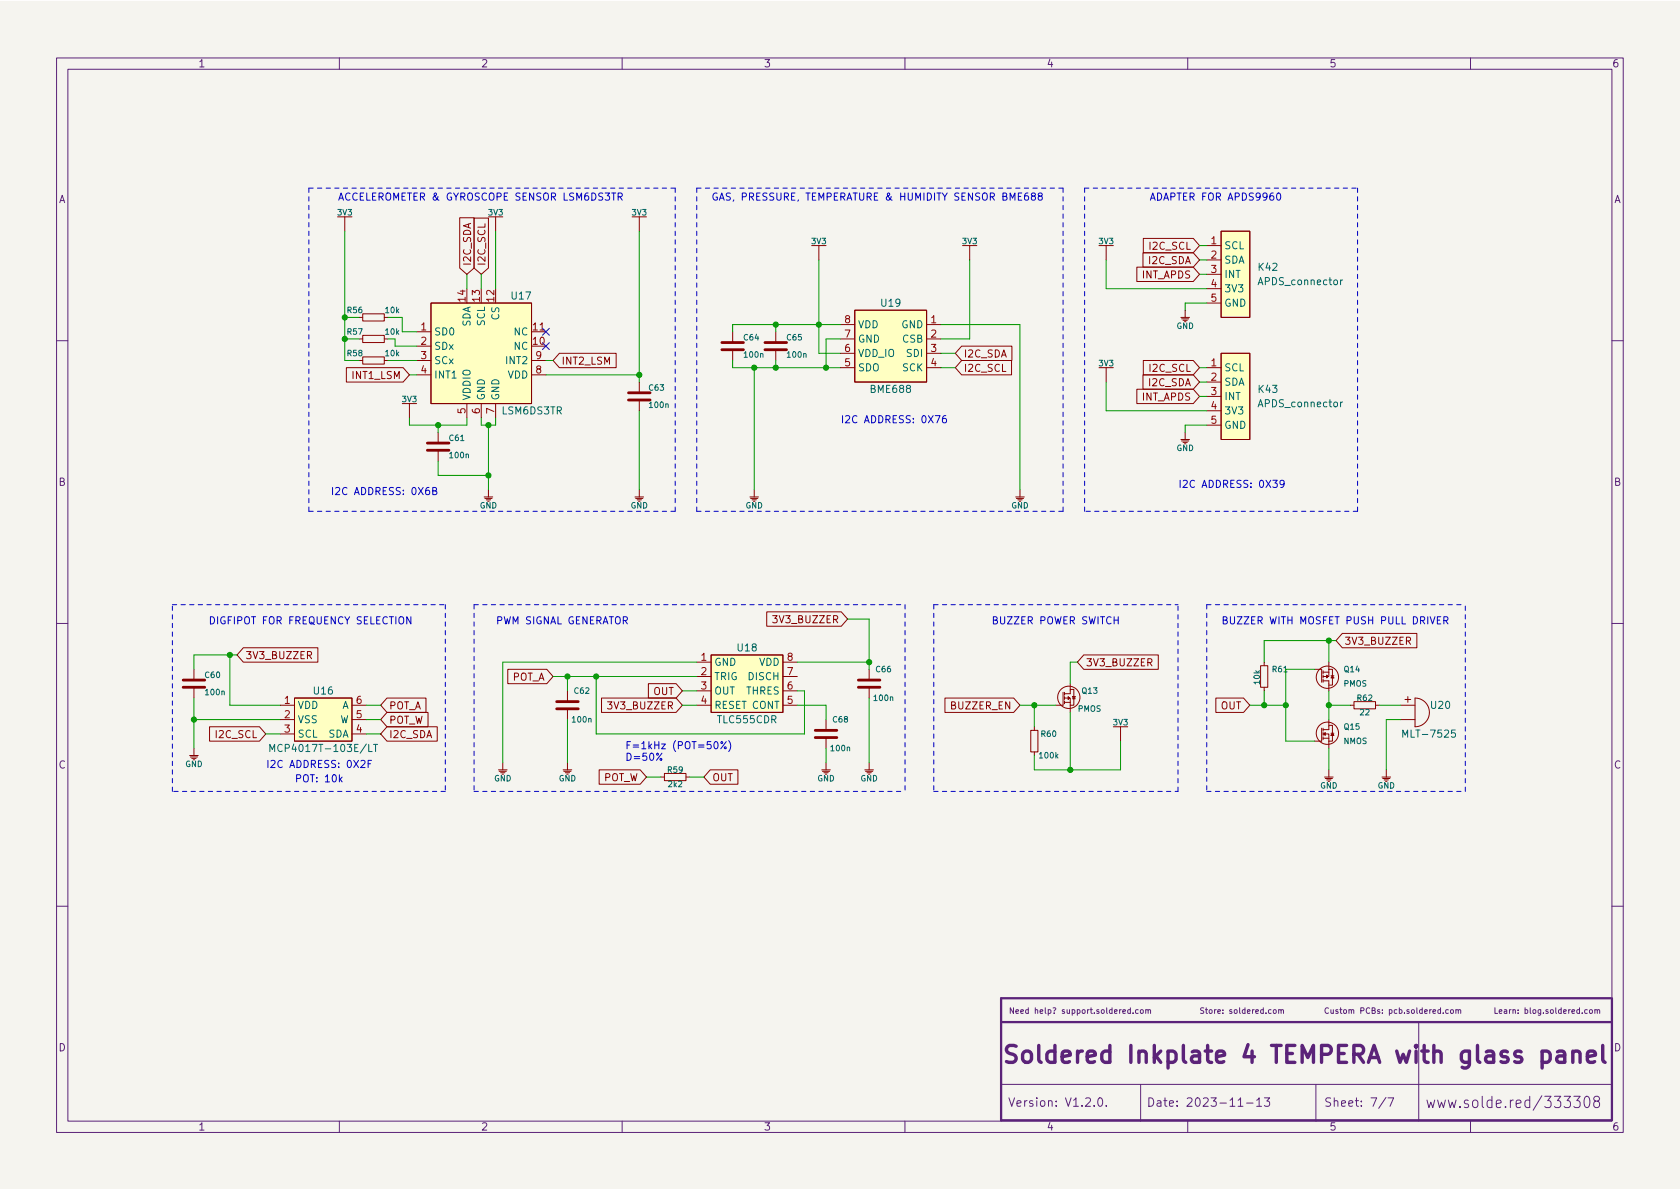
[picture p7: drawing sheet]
<svg xmlns="http://www.w3.org/2000/svg" width="297mm" height="210mm" viewBox="0 0 297 210" stroke-linecap="round" stroke-linejoin="round" font-family="sans-serif">
<path d="M0 .2h297v210.1h-297z" fill="#f5f4ef" stroke="#f5f4ef" stroke-width=".18"/>
<g fill="none" stroke="#5b2379" stroke-width=".18">
<path d="M10 10.2h277v190.1h-277zM12 12.2h273v186.1h-273zM60 10.2v2M110 10.2v2M160 10.2v2M210 10.2v2M260 10.2v2M10 60.2h2M285 60.2h2M10 110.2h2M285 110.2h2M10 160.2h2"/>
<path d="M199.9 178.6l-.3-.1-.2 .2 .1 .5h.4M199.9 178.2v1M200.3 179.1v.1M201.2 178.6l-.2-.1-.2 .2 .1 .5h.3M201.7 178.6l.3-.1 .1 .2v.3l-.1 .2-.4-.2zM202.6 178.6h.4v.6M202.6 178.5v.7M203 178.7l.1-.2 .3 .1v.6M225.2 178.6l.1-.1 .3 .1v.6l-.4-.1zM226.1 178.6h.4v.6M226.1 178.5v.7M226.5 178.7l.1-.2 .3 .1v.6"/>
<path d="M234.9 178.3a.44 .44 0 0 0-.6 .4 .44 .44 0 0 0 .6 .4M235.3 178.5l.1 .7 .3-.1M235.7 178.5v.7M236.6 178.6l-.3-.1-.1 .2v.1l.4 .1v.3h-.4M236.9 178.5h.4M237 178.2v.9l.3 .1M237.6 178.6l.3-.1 .2 .2v.3l-.2 .2-.3-.2zM238.5 178.6h.4v.6M238.5 178.5v.7M238.9 178.7l.2-.2 .2 .1 .1 .6M240.6 178.7h.5v-.4l-.5-.1v1M242.2 178.3a.44 .44 0 0 0-.7 .4 .44 .44 0 0 0 .7 .4"/>
<path d="M242.6 178.7l.4-.1 .1-.3-.5-.1v1h.4l.2-.3-.3-.2M243.9 178.6l-.2-.1-.1 .2v.1l.3 .1v.3h-.3M244.4 179.1v.1M244.4 178.6v.1M245.6 178.6l.3-.1 .2 .2-.1 .5h-.4M245.6 178.5v1M247 178.6l-.3-.1-.2 .2 .1 .5h.4M247.4 178.6l.3-.1 .2 .2-.1 .5h-.4M247.4 178.2v1M248.3 179.1v.1M249.1 178.6l-.2-.1-.2 .2 .1 .1 .3 .1v.3h-.4M249.6 178.6l.3-.1 .2 .2v.3l-.2 .2-.3-.2z"/>
<path d="M250.5 178.2v.9l.1 .1M251.5 178.6l-.3-.1-.2 .2 .1 .5h.4M251.5 178.2v1M251.9 178.9l.5-.1-.1-.2-.3-.1-.1 .2v.5h.4M252.8 178.5v.7M253.1 178.5l-.3 .2M253.4 178.9l.4-.1v-.2l-.3-.1-.1 .2v.5h.4M254.7 178.6l-.3-.1-.2 .2 .1 .5h.4M254.7 178.2v1M255.2 179.1v.1M256.1 178.6l-.3-.1-.2 .2 .1 .5h.4M256.5 178.6l.1-.1 .3 .1v.6l-.4-.1z"/>
<path d="M257.4 178.6h.4v.6M257.4 178.5v.7M257.8 178.7l.2-.2 .2 .1 .1 .6M280.6 178.6l-.2-.1-.2 .2 .1 .5h.3M281.1 178.6l.1-.1 .3 .1v.6l-.4-.1zM282 178.6h.4v.6M282 178.5v.7M282.4 178.7l.2-.2 .2 .1v.6M285 160.2h2M60 198.3v2M110 198.3v2M160 198.3v2"/>
<path d="M177 191.8h108M194.3 194.2l.2-.1a.81 .81 0 0 1 .5 .7 .81 .81 0 0 1-.3 .8h-.1a.81 .81 0 0 1-.6-.6 .81 .81 0 0 1 .3-.8zM195.6 195.5v.1M201.7 191.8v6.5M210 198.3v2M218.9 195.6h.9M220.4 195.1h1.2M222.2 194.6l.4-.5v1.5M222.2 195.6h.9M223.6 194.1h.9l-.5 .6 .4 .1v.7l-.2 .1h-.4l-.2-.1M232.7 191.8v6.5M245.1 194.1l-1.3 1.9"/>
<path d="M245.4 194.1h1l-.6 1.5M250.8 180.7v17.6M260 198.3v2M270.5 194.6l-.5-.1-.4 .4v.6l.2 .3 .2 .1 .5-.1M270.5 193.9v2M272.6 193.8l-1.5 2.5M282.1 194.7l-.2-.2-.1-.3 .2-.2 .5-.1 .3 .3-.1 .3-.2 .2-.5 .1a.67 .67 0 0 0 0 1l.1 .1 .5-.1a.67 .67 0 0 0 0-1l-.1-.1"/>
</g>
<path d="M272.7 186l.2-.1h.6l.3 .1 .3 .4v.9l-.3 .4-.3 .2h-.6l-.2-.2M272.7 185.9v3M275.4 186l.3-.1h.5l.3 .1 .2 .3v1.6M276.7 186.6l-.3 .1h-.7a.59 .59 0 0 0-.5 .6 .59 .59 0 0 0 .5 .6h.7l.3-.2M278.1 186.2a.75 .75 0 0 1 1.3 .1v1.6M278.1 185.9v2M280.7 186.9l1.4-.3-.2-.6-.2-.1h-.6l-.3 .1-.1 .3v1.1l.1 .3 .3 .2h.6l.2-.2M283.4 184.9v2.5l.1 .3 .3 .2" fill="none" stroke="#5b2379" stroke-width=".6"/>
<path d="M284.8 176.5h-107.8v21.6h107.9M285 176.5v21.6M177 180.7h108" fill="none" stroke="#5b2379" stroke-width=".4"/>
<g fill="none" stroke="#840000" stroke-width=".18">
<path d="M59.7 38.3h2.5M61 38.3v2.6M81.3 38.5h2.5v8.9l-1.3 1.1-1.2-1.1zM83.8 38.6h2.6v8.8l-1.3 1.1-1.3-1.1zM86.4 38.3h2.5M87.6 38.3v2.6M111.8 38.3h2.5M113 38.3v2.6M63.5 59.9h.6M63.5 56.1h.6M64.1 59.3h3.8v1.3h-3.8zM64.1 55.5h3.8v1.3h-3.8z"/>
<path d="M68 59.9h.6M68 56.1h.6M73.7 58.7h2.5M76.2 53.6h17.8v17.8h-17.8zM94 58.7h2.5M129.5 58.7v1.9M137.2 58.7v1.9M143.5 43.4h2.5M144.8 43.4v2.6M148.6 57.4h2.5M148.6 59.9h2.5M151.1 54.9h12.7v12.7h-12.7z"/>
<path d="M163.8 57.4h2.6M163.8 59.9h2.6M170.2 43.4h2.5M171.4 43.4v2.6M194.3 43.4h2.5M195.6 43.4v2.6M201 47.2h10l1.1 1.3-1.1 1.3h-10zM202.1 44.7h8.9l1.1 1.3-1.1 1.2h-8.9zM202.1 42.2h8.9l1.1 1.2-1.1 1.3h-8.9zM208.8 56.1h1.5M208.9 56.4h1.3M209.2 56.6h.7"/>
<path d="M209.5 54.9v1.2M213.4 43.4h2.5M213.4 46h2.5M213.4 48.5h2.5M213.4 51h2.5M213.4 53.6h2.5M215.9 40.9h5.1v15.2h-5.1zM61.2 65h10.1l1.1 1.3-1.1 1.3h-10.1zM63.5 63.7h.6M64.1 63.1h3.8v1.3h-3.8zM68 63.7h.6M71.1 71.4h2.6"/>
<path d="M72.4 71.4v2.5M73.7 63.7h2.5M73.7 61.2h2.5M73.7 66.3h2.5M77.5 76.4v1.9M77.5 79.6v1.9M82.5 71.4v2.5M85.1 71.4v2.5M87.6 71.4v2.5M94 63.7h2.5M94 66.3h2.5M98.9 62.5h10v2.5h-10l-1.1-1.3z"/>
<path d="M113 67.6v1.9M113 70.7v1.9M129.5 61.8v1.9M137.2 61.8v1.9M148.6 62.5h2.5M148.6 65h2.5M163.8 67.6h.1M163.8 62.5h2.6M163.8 65h2.6M170 61.2h8.9v2.5h-8.9l-1.1-1.2zM170 63.7h8.9v2.6h-8.9l-1.1-1.3zM194.3 65h2.5"/>
<path d="M195.6 65v2.6M201 68.8h10l1.1 1.3-1.1 1.3h-10zM202.1 66.3h8.9l1.1 1.3-1.1 1.2h-8.9zM202.1 63.7h8.9l1.1 1.3-1.1 1.3h-8.9zM208.8 77.7h1.5M208.9 78h1.3M209.2 78.2h.7M209.5 76.4v1.3M213.4 65h2.5M213.4 67.6h2.5M213.4 70.1h2.5M213.4 72.6h2.5"/>
<path d="M213.4 75.2h2.5M215.9 62.5h5.1v15.2h-5.1zM85.6 87.9h1.5M85.7 88.1h1.3M86 88.4h.7M86.4 86.6v1.3M112.3 87.9h1.5M112.4 88.1h1.3M112.6 88.4h.8M113 86.6v1.3M132.6 87.9h1.5M132.7 88.1h1.3"/>
<path d="M133 88.4h.7M133.3 86.6v1.3M179.6 87.9h1.5M179.7 88.1h1.3M180 88.4h.7M180.3 86.6v1.3M34.3 118.4v1.9M43 114.5h13.2v2.6h-13.2l-1.1-1.3zM89.8 118.4h6.9l1.1 1.2-1.1 1.3h-6.9zM123.2 117.1h2.5M123.2 119.6h2.5M125.7 115.8h12.7v10.2h-12.7z"/>
<path d="M135.6 108.2h13.1l1.2 1.3-1.2 1.2h-13.1zM138.4 117.1h2.6M138.4 119.6h2.6M153.7 118.4v1.9M191.6 115.8h13.2v2.6h-13.2l-1.1-1.3zM222.9 117.7h1.3v3.8h-1.3zM223.5 117.1v.6M232.4 118.4h1.3v2.2M233.9 118.6v.5M233.9 119.4v.5M233.9 118.9h1M234.6 119.4l.2 .2-.2 .3z"/>
<path d="M234.9 118.9v.7h-1M234.9 118.4h.7v2.8h-.7M234.9 117.1v1.8M235.3 119.5h.5M235.6 119.5l.2 .4h-.5zM237.3 112h13.2v2.5h-13.2l-1.1-1.2zM33.5 133.6h1.6M33.7 133.9h1.2M33.9 134.1h.8M34.3 121.5v1.9M34.3 132.3v1.3M37 128.5h8.9l1.1 1.3-1.1 1.3h-8.9z"/>
<path d="M49.5 124.7h2.6M49.5 127.2h2.6M49.5 129.8h2.6M52.1 123.4h10.1v7.7h-10.1zM62.2 124.7h2.6M62.2 127.2h2.6M62.2 129.8h2.6M68.4 128.5h8.9v2.6h-8.9l-1.1-1.3zM68.4 126h7.3v2.5h-7.3l-1.1-1.3zM68.4 123.4h6.9v2.6h-6.9l-1.1-1.3zM88.1 136.1h1.6M88.3 136.4h1.2"/>
<path d="M88.5 136.6h.8M88.9 134.9v1.2M99.6 136.1h1.5M99.7 136.4h1.3M99.9 136.6h.8M100.3 122.2v1.9M100.3 125.3v1.9M100.3 134.9v1.2M105.9 136.1h7.3l1.1 1.3-1.1 1.3h-7.3zM106.4 123.4h13.1l1.1 1.3-1.1 1.3h-13.1zM114.6 120.9h4.9l1.1 1.3-1.1 1.2h-4.9zM116.8 137.4h.7"/>
<path d="M117.5 136.8h3.8v1.2h-3.8zM121.3 137.4h.6M123.2 124.7h2.5M123.2 122.2h2.5M125.6 136.1h4.9v2.6h-4.9l-1.1-1.3zM138.4 124.7h2.6M138.4 122.2h2.6M145.3 136.1h1.5M145.4 136.4h1.3M145.7 136.6h.7M146 127.2v1.9M146 130.4v1.9"/>
<path d="M146 134.9v1.2M152.9 136.1h1.5M153 136.4h1.3M153.3 136.6h.8M153.7 121.5v1.9M153.7 134.9v1.2M167.1 123.4h12.1l1.1 1.3-1.1 1.3h-12.1zM182.2 129.2h1.3v3.8h-1.3zM182.9 128.5v.6M182.9 133v.6M188 122.4v2.3h-1.3M188.2 123.4h1v.8"/>
<path d="M188.2 122.4v.5M188.2 123.2v.5M188.2 123.9v.6M188.2 124.2h1M188.8 123.2l.3 .2-.3 .3zM189.2 121.9h.7v2.8h-.7M189.2 120.9v1.8h-1M189.2 124.2v1.8M189.6 123.2h.5l-.2 .4zM189.6 123.6h.5M196.8 128.5h2.6M198.1 128.5v2.6"/>
<path d="M215 123.4h4.9l1.1 1.3-1.1 1.3h-4.9zM223.5 121.5v.7M233.7 128.8v2.3h-1.3M233.9 129.8h1v.8M233.9 120.1v.5M233.9 128.8v.5M233.9 129.5v.5M233.9 130.3v.5M233.9 130.6h1M233.9 120.4h1v1.8M234.1 129.8l.2-.3v.5zM234.2 137.4h1.5"/>
<path d="M234.3 137.7h1.3M234.6 137.9h.7M234.9 128.3h.7v2.8h-.7M234.9 127.2v1.8h-1M234.9 130.6v1.7M234.9 136.1v1.3M235.3 129.7h.5M238.8 124.7h.6M239.4 124.1h3.8v1.2h-3.8zM243.2 124.7h.6M244.3 137.4h1.6M244.5 137.7h1.2"/>
<path d="M244.7 137.9h.8M245.1 136.1v1.3M247.6 124.7h2.6M247.6 127.2h2.6M248.4 123.7h1M248.9 123.2v1M250.2 123.4a2.54 2.54 0 0 1 2.5 2.6 2.54 2.54 0 0 1-2.5 2.5z"/>
<circle cx="234.7" cy="119.8" r="1.97"/>
<circle cx="189" cy="123.3" r="1.97"/>
<circle cx="234.7" cy="129.7" r="1.97"/>
</g>
<g fill="none" stroke="#840000" stroke-width=".5">
<path d="M75.6 79.6h3.8M75.6 78.4h3.8M111.1 70.7h3.8M111.1 69.5h3.8M127.6 61.8h3.8M127.6 60.6h3.8M135.3 61.8h3.8M135.3 60.6h3.8M32.4 121.5h3.8M32.4 120.3h3.8M98.4 125.3h3.8M98.4 124.1h3.8"/>
<path d="M144.1 130.4h3.9M144.1 129.2h3.9M151.8 121.5h3.8M151.8 120.3h3.8"/>
</g>
<path d="M237 49.5v.9M237.4 49.5l-.4 .2M237 71.1v.8M237.4 71.1l-.4 .2M47.7 132.9v-1.3l.4 .9 .5-.9v1.3M66 131.6h.8M66.4 131.6v1.3M248 130.4v-1.3l.5 .9 .4-.9v1.3M257.3 129.1h-.6l-.1 .6 .2-.1h.4l.1 .2v.4l-.2 .2-.5-.2" fill="none" stroke="#006464" stroke-width=".18"/>
<path d="M235.6 129.7l.2 .3h-.5z" fill="none" stroke="#840000" stroke-width=".2"/>
<g fill="#ffffc2" stroke="#ffffc2" stroke-width=".18">
<path d="M151.1 54.9h12.7v12.7h-12.7z"/>
<path d="M76.2 53.6h17.8v17.8h-17.8z"/>
<path d="M215.9 62.5h5.1v15.2h-5.1z"/>
<path d="M215.9 40.9h5.1v15.2h-5.1z"/>
<path d="M52.1 123.4h10.1v7.7h-10.1z"/>
<path d="M125.7 115.8h12.7v10.2h-12.7z"/>
</g>
<g fill="none" stroke="#0000c2" stroke-width=".18">
<path d="M108.1 34.1h.8M109.3 34.8l.6-.1 .1-.1v-.4l-.7-.1v1.3M109.6 34.8l.4 .6M181.7 34.1l-.3 .1a.86 .86 0 0 0 0 1.2l.4-.1 .1-.4-.3-.3h-.2l-.3 .3M182.6 34.7l-.2-.3v-.2l.2-.1 .4 .1 .1 .2-.1 .2-.5 .1-.1 .2v.3l.2 .2h.2l.3-.2v-.3l-.3-.2M183.8 34.7l-.2-.3v-.2l.2-.1 .4 .1 .1 .2-.1 .2-.5 .1-.1 .2v.3l.2 .2h.2l.3-.2-.1-.4-.2-.1M225.8 34.2l.2-.1a.68 .68 0 0 1 .5 .7 .68 .68 0 0 1-.5 .6l-.2-.1-.1-.4zM165.4 73.5h.8l-.5 1.3M167.2 73.5l-.3 .1a.85 .85 0 0 0 0 1.2l.4-.2 .1-.4-.3-.2h-.2l-.3 .2M76.5 86.8l.6-.1 .1-.1-.1-.3-.6-.1v1.3h.5l.2-.2v-.3l-.3-.2M225 84.9h.8l-.4 .5 .4 .1v.6l-.2 .1-.6-.1M227 85.5l-.2 .2h-.4l-.1-.2 .1-.5 .4-.1 .2 .1a.84 .84 0 0 1-.3 1.2h-.3"/>
<path d="M72.6 109.1v1.2l-.7-1.2v1.2M197 109.7h.7M197.7 109.1v1.2M254.1 109.7h.5M254.7 109.1h-.6v1.2h.6M255.3 109.7h.6l.1-.2v-.3l-.7-.1v1.2M255.6 109.7l.4 .6M60.1 137.8l.4 .5M60.5 137.4l-.5 .5M65.1 135.1h.4M65.7 134.5h-.6v1.2M117 133.2l-.9 1.3"/>
<path d="M128.4 131.1l-1 1.3M128.8 131a1.46 1.46 0 0 1 0 1.9"/>
<circle cx="116.8" cy="134.3" r=".18"/>
<circle cx="127.6" cy="131.3" r=".18"/>
<circle cx="128.2" cy="132.2" r=".18"/>
</g>
<g fill="none" stroke="#0000c2" stroke-width=".18" stroke-dasharray=".8 .8">
<path d="M54.6 33.3h64.8M54.6 33.3v57.1M123.2 33.3v57.1M123.2 33.3h64.8M188 33.3v57.1M191.8 33.3v57.1M191.8 33.3h48.2M240 33.3v57.1M54.6 90.4h64.8M119.4 90.4v-57.1M188 90.4h-64.8M240 90.4h-48.2"/>
<path d="M30.5 106.9h48.2M78.7 106.9v33M83.8 106.9h76.2M83.8 106.9v33M160 106.9v33M165.1 106.9v33M165.1 106.9h43.2M213.4 106.9v33M213.4 106.9h45.7M30.5 139.9v-33M78.7 139.9h-48.2M83.8 139.9h76.2"/>
<path d="M165.1 139.9h43.2M208.3 139.9v-33M213.4 139.9h45.7M259.1 139.9v-33"/>
</g>
<g fill="none" stroke="#009600" stroke-width=".18">
<path d="M61 59.9h2.5M61 40.9v22.8h2.5M61 56.1h2.5M68.6 59.9h1.2v1.3h3.9M68.6 56.1h2.5v2.6h2.6M82.5 48.5v2.5M85.1 48.5v2.5M87.6 40.9v10.1M113 40.9v26.7M137.2 57.4v1.3M144.8 46v16.5h3.8M148.6 59.9h-2.6v5.1"/>
<path d="M148.6 57.4h-19.1v1.3M166.4 57.4h13.9v29.2M171.4 46v13.9h-5M195.6 46v5h17.8M212.1 43.4h1.3M212.1 46h1.3M212.1 48.5h1.3M213.4 53.6h-3.9v1.3M68.6 63.7h5.1M72.4 66.3h1.3M72.4 73.9v1.3h10.1v-1.3M77.5 75.2v1.2"/>
<path d="M85.1 73.9v1.3h2.5v-1.3M86.4 75.2v11.4M96.5 66.3h16.5M96.5 63.7h1.3M113 72.6v14M129.5 63.7v1.3h19.1M133.3 65v21.6M137.2 63.7v1.3M166.4 65h2.5M166.4 62.5h2.5M195.6 67.6v5h17.8M212.1 70.1h1.3"/>
<path d="M212.1 65h1.3M212.1 67.6h1.3M213.4 75.2h-3.9v1.2M77.5 81.5v2.6h8.9M40.6 115.8v8.9h8.9M41.9 115.8h-7.6v2.6M97.8 119.6h25.4M100.3 119.6v2.6M105.4 119.6v10.2h36.8v-7.6h-1.2M123.2 117.1h-34.3v17.8M141 117.1h12.7M149.9 109.5h3.8v8.9"/>
<path d="M190.5 117.1h-1.3v3.8M232.4 118.4h-5.1v12.7h5.1M234.9 113.3v3.8M236.2 113.3h-12.7v3.8M34.3 127.2h15.2M34.3 123.4v8.9M47 129.8h2.5M64.8 124.7h2.5M64.8 129.8h2.5M64.8 127.2h2.5M100.3 127.2v7.7M114.3 137.4h2.5"/>
<path d="M120.6 124.7h2.6M120.6 122.2h2.6M121.9 137.4h2.6M141 124.7h5v2.5M146 132.3v2.6M153.7 123.4v11.5M180.3 124.7h6.4M182.9 124.7v3.8M189.2 126v10.1M198.1 131.1v5h-15.2v-2.5M221 124.7h6.3M223.5 122.2v2.5"/>
<path d="M234.9 124.7h3.9M234.9 122.2v5M234.9 132.3v3.8M243.8 124.7h3.8M247.6 127.2h-2.5v8.9"/>
</g>
<path d="M95.9 58.1l1.2 1.2M97.1 58.1l-1.2 1.2M95.9 60.6l1.2 1.2M97.1 60.6l-1.2 1.2" fill="none" stroke="#000084" stroke-width=".18"/>
<g fill="#009600" stroke="#009600" stroke-width=".18">
<circle cx="61" cy="56.1" r=".46"/>
<circle cx="105.4" cy="119.6" r=".46"/>
<circle cx="100.3" cy="119.6" r=".46"/>
<circle cx="34.3" cy="127.2" r=".46"/>
<circle cx="40.6" cy="115.8" r=".46"/>
<circle cx="86.4" cy="75.2" r=".46"/>
<circle cx="77.5" cy="75.2" r=".46"/>
<circle cx="86.4" cy="84.1" r=".46"/>
<circle cx="137.2" cy="65" r=".46"/>
<circle cx="133.3" cy="65" r=".46"/>
<circle cx="113" cy="66.3" r=".46"/>
<circle cx="137.2" cy="57.4" r=".46"/>
<circle cx="61" cy="59.9" r=".46"/>
<circle cx="182.9" cy="124.7" r=".46"/>
<circle cx="189.2" cy="136.1" r=".46"/>
<circle cx="227.3" cy="124.7" r=".46"/>
<circle cx="223.5" cy="124.7" r=".46"/>
<circle cx="146" cy="65" r=".46"/>
<circle cx="153.7" cy="117.1" r=".46"/>
<circle cx="144.8" cy="57.4" r=".46"/>
<circle cx="234.9" cy="124.7" r=".46"/>
<circle cx="234.9" cy="113.3" r=".46"/>
</g>
<text font-size="4.2" fill="#5b2379" x="177" y="188">Soldered Inkplate 4 TEMPERA with glass panel</text>
<g font-size="2.8" fill="#5b2379">
<text x="252" y="196">www.solde.red/</text>
<text x="272.8" y="196">333308</text>
</g>
<g font-size="2.1" fill="#5b2379">
<text x="178.2" y="195.7">Version: V1.2.0.</text>
<text x="202.7" y="195.7">Date: 2023-11-13</text>
<text x="234" y="195.7">Sheet: 7/7</text>
</g>
<g font-size="1.8" fill="#5b2379">
<text x="35" y="11.9">1</text>
<text x="85" y="11.9">2</text>
<text x="135" y="11.9">3</text>
<text x="185" y="11.9">4</text>
<text x="235" y="11.9">5</text>
<text x="285" y="11.9">6</text>
<text x="10.3" y="35.9">A</text>
<text x="285.3" y="35.9">A</text>
<text x="10.3" y="85.9">B</text>
<text x="285.3" y="85.9">B</text>
<text x="10.3" y="135.9">C</text>
<text x="285.3" y="135.9">C</text>
<text x="10.3" y="185.9">D</text>
<text x="285.3" y="185.9">D</text>
<text x="35" y="199.9">1</text>
<text x="85" y="199.9">2</text>
<text x="135" y="199.9">3</text>
<text x="185" y="199.9">4</text>
<text x="235" y="199.9">5</text>
<text x="285" y="199.9">6</text>
</g>
<g font-size="1.8" fill="#0000c2">
<text x="59.7" y="35.5">ACCELEROMETER &amp; GYROSCOPE SENSOR LSM6DS3TR</text>
<text x="125.7" y="35.5">GAS, PRESSURE, TEMPERATURE &amp; HUMIDITY SENSOR BME688</text>
<text x="203.2" y="35.5">ADAPTER FOR APDS9960</text>
<text x="148.6" y="74.8">I2C ADDRESS: 0X76</text>
<text x="58.4" y="87.5">I2C ADDRESS: 0X6B</text>
<text x="208.3" y="86.3">I2C ADDRESS: 0X39</text>
<text x="36.8" y="110.4">DIGFIPOT FOR FREQUENCY SELECTION</text>
<text x="87.6" y="110.4">PWM SIGNAL GENERATOR</text>
<text x="175.3" y="110.4">BUZZER POWER SWITCH</text>
<text x="215.9" y="110.4">BUZZER WITH MOSFET PUSH PULL DRIVER</text>
<text x="47" y="135.8">I2C ADDRESS: 0X2F</text>
<text x="110.5" y="132.5">F=1kHz (POT=50%)</text>
<text x="110.5" y="134.5">D=50%</text>
<text x="52.1" y="138.3">POT: 10k</text>
</g>
<g font-size="1.8" fill="#840000">
<text x="83.3" y="47.1" transform="rotate(-90 83.3 47.1)">I2C_SDA</text>
<text x="85.8" y="47.1" transform="rotate(-90 85.8 47.1)">I2C_SCL</text>
<text x="203.2" y="46.7">I2C_SDA</text>
<text x="203.4" y="44.2">I2C_SCL</text>
<text x="201.9" y="49.2">INT_APDS</text>
<text x="99.2" y="64.5">INT2_LSM</text>
<text x="170.3" y="63.2">I2C_SDA</text>
<text x="170.3" y="65.7">I2C_SCL</text>
<text x="203.4" y="65.7">I2C_SCL</text>
<text x="62.4" y="67">INT1_LSM</text>
<text x="201.9" y="70.8">INT_APDS</text>
<text x="203.2" y="68.3">I2C_SDA</text>
<text x="137.1" y="110.2">3V3_BUZZER</text>
<text x="43.3" y="116.5">3V3_BUZZER</text>
<text x="191.9" y="117.8">3V3_BUZZER</text>
<text x="237.6" y="114">3V3_BUZZER</text>
<text x="68.7" y="125.4">POT_A</text>
<text x="90.5" y="120.4">POT_A</text>
<text x="107.9" y="125.4">3V3_BUZZER</text>
<text x="115.5" y="122.9">OUT</text>
<text x="168.3" y="125.4">BUZZER_EN</text>
<text x="215.8" y="125.4">OUT</text>
<text x="38.3" y="130.5">I2C_SCL</text>
<text x="68.7" y="130.5">I2C_SDA</text>
<text x="68.7" y="128">POT_W</text>
<text x="106.6" y="138.1">POT_W</text>
<text x="125.9" y="138.1">OUT</text>
</g>
<g font-size="1.8" fill="#a90000">
<text x="214.1" y="43.2">1</text>
<text x="214.1" y="45.7">2</text>
<text x="82.3" y="53.3" transform="rotate(-90 82.3 53.3)">14</text>
<text x="84.8" y="53.3" transform="rotate(-90 84.8 53.3)">13</text>
<text x="87.4" y="53.3" transform="rotate(-90 87.4 53.3)">12</text>
<text x="214.1" y="48.3">3</text>
<text x="214.1" y="50.8">4</text>
<text x="214.1" y="53.3">5</text>
<text x="74.4" y="58.4">1</text>
<text x="94.3" y="58.4">11</text>
<text x="149.4" y="59.7">7</text>
<text x="149.4" y="57.1">8</text>
<text x="164.6" y="57.1">1</text>
<text x="164.6" y="59.7">2</text>
<text x="74.4" y="61">2</text>
<text x="74.4" y="63.5">3</text>
<text x="94.3" y="61">10</text>
<text x="94.8" y="63.5">9</text>
<text x="149.4" y="64.8">5</text>
<text x="149.4" y="62.2">6</text>
<text x="164.6" y="62.2">3</text>
<text x="164.6" y="64.8">4</text>
<text x="214.1" y="64.8">1</text>
<text x="74.4" y="66">4</text>
<text x="94.8" y="66">8</text>
<text x="214.1" y="67.3">2</text>
<text x="214.1" y="69.8">3</text>
<text x="82.3" y="73.1" transform="rotate(-90 82.3 73.1)">5</text>
<text x="84.8" y="73.1" transform="rotate(-90 84.8 73.1)">6</text>
<text x="87.4" y="73.1" transform="rotate(-90 87.4 73.1)">7</text>
<text x="214.1" y="72.4">4</text>
<text x="214.1" y="74.9">5</text>
<text x="124" y="116.8">1</text>
<text x="124" y="119.4">2</text>
<text x="139.2" y="119.4">7</text>
<text x="139.2" y="116.8">8</text>
<text x="50.3" y="124.5">1</text>
<text x="63" y="124.5">6</text>
<text x="124" y="121.9">3</text>
<text x="124" y="124.5">4</text>
<text x="139.2" y="124.5">5</text>
<text x="139.2" y="121.9">6</text>
<text x="50.3" y="127">2</text>
<text x="50.3" y="129.5">3</text>
<text x="63" y="129.5">4</text>
<text x="63" y="127">5</text>
</g>
<g font-size="1.8" fill="#006464">
<text x="216.4" y="44.1">SCL</text>
<text x="216.4" y="46.6">SDA</text>
<text x="222.6" y="47.9">K42</text>
<text x="90.5" y="53">U17</text>
<text x="216.4" y="49.1">INT</text>
<text x="216.4" y="51.7">3V3</text>
<text x="222.7" y="50.4">APDS_connector</text>
<text x="76.7" y="59.3">SD0</text>
<text x="83.2" y="57.8" transform="rotate(-90 83.2 57.8)">SDA</text>
<text x="85.7" y="57.6" transform="rotate(-90 85.7 57.6)">SCL</text>
<text x="88.3" y="56.6" transform="rotate(-90 88.3 56.6)">CS</text>
<text x="90.9" y="59.3">NC</text>
<text x="151.6" y="58">VDD</text>
<text x="155.9" y="54.2">U19</text>
<text x="159.4" y="58">GND</text>
<text x="216.4" y="54.2">GND</text>
<text x="76.7" y="61.8">SDx</text>
<text x="76.7" y="64.4">SCx</text>
<text x="89.6" y="64.4">INT2</text>
<text x="90.9" y="61.8">NC</text>
<text x="151.6" y="65.7">SDO</text>
<text x="151.6" y="63.1">VDD_IO</text>
<text x="151.6" y="60.6">GND</text>
<text x="159.6" y="60.6">CSB</text>
<text x="159.6" y="65.7">SCK</text>
<text x="160.4" y="63.1">SDI</text>
<text x="216.4" y="65.7">SCL</text>
<text x="76.7" y="66.9">INT1</text>
<text x="83.2" y="70.9" transform="rotate(-90 83.2 70.9)">VDDIO</text>
<text x="85.7" y="70.9" transform="rotate(-90 85.7 70.9)">GND</text>
<text x="88.3" y="70.9" transform="rotate(-90 88.3 70.9)">GND</text>
<text x="89.7" y="66.9">VDD</text>
<text x="154" y="69.5">BME688</text>
<text x="216.4" y="68.2">SDA</text>
<text x="216.4" y="70.7">INT</text>
<text x="222.6" y="69.5">K43</text>
<text x="88.6" y="73.3">LSM6DS3TR</text>
<text x="216.4" y="73.3">3V3</text>
<text x="216.4" y="75.8">GND</text>
<text x="222.7" y="72">APDS_connector</text>
<text x="126.2" y="117.7">GND</text>
<text x="130.5" y="115.2">U18</text>
<text x="134.2" y="117.7">VDD</text>
<text x="52.6" y="125.3">VDD</text>
<text x="55.5" y="122.8">U16</text>
<text x="60.4" y="125.3">A</text>
<text x="126.2" y="120.3">TRIG</text>
<text x="126.2" y="122.8">OUT</text>
<text x="126.2" y="125.3">RESET CONT</text>
<text x="131.9" y="122.8">THRES</text>
<text x="132.4" y="120.3">DISCH</text>
<text x="253.1" y="125.3">U20</text>
<text x="52.6" y="127.9">VSS</text>
<text x="52.6" y="130.4">SCL</text>
<text x="58" y="130.4">SDA</text>
<text x="60.1" y="127.9">W</text>
<text x="127" y="127.9">TLC555CDR</text>
<text x="248.6" y="130.4">MLT-7525</text>
<text x="49" y="133">MCP4017T-103E/LT</text>
</g>
<g font-size="1.4" fill="#006464">
<text x="59.7" y="38.1">3V3</text>
<text x="86.4" y="38.1">3V3</text>
<text x="111.8" y="38.1">3V3</text>
<text x="143.5" y="43.2">3V3</text>
<text x="170.2" y="43.2">3V3</text>
<text x="194.3" y="43.2">3V3</text>
<text x="61.5" y="59.2">R57</text>
<text x="61.5" y="55.4">R56</text>
<text x="68.2" y="59.2">10k</text>
<text x="68.2" y="55.4">10k</text>
<text x="208" y="58.2">GND</text>
<text x="61.5" y="63">R58</text>
<text x="68.2" y="63">10k</text>
<text x="131.6" y="60.2">C64</text>
<text x="131.7" y="63.2">100n</text>
<text x="139.2" y="60.2">C65</text>
<text x="139.3" y="63.2">100n</text>
<text x="194.3" y="64.8">3V3</text>
<text x="71.2" y="71.1">3V3</text>
<text x="114.8" y="69.1">C63</text>
<text x="79.5" y="78">C61</text>
<text x="114.9" y="72.1">100n</text>
<text x="79.6" y="81">100n</text>
<text x="208" y="79.7">GND</text>
<text x="84.8" y="89.9">GND</text>
<text x="111.5" y="89.9">GND</text>
<text x="131.8" y="89.9">GND</text>
<text x="178.8" y="89.9">GND</text>
<text x="36.3" y="119.9">C60</text>
<text x="154.9" y="118.9">C66</text>
<text x="225" y="118.9">R61</text>
<text x="237.7" y="118.9">Q14</text>
<text x="36.4" y="122.9">100n</text>
<text x="101.6" y="122.7">C62</text>
<text x="154.6" y="123.9">100n</text>
<text x="190.6" y="125.8">PMOS</text>
<text x="191.4" y="122.7">Q13</text>
<text x="222.8" y="120.9" transform="rotate(-90 222.8 120.9)">10k</text>
<text x="237.6" y="121.4">PMOS</text>
<text x="240" y="123.9">R62</text>
<text x="101.3" y="127.7">100n</text>
<text x="147.3" y="127.7">C68</text>
<text x="184.1" y="130.3">R60</text>
<text x="196.9" y="128.3">3V3</text>
<text x="237.6" y="131.6">NMOS</text>
<text x="237.7" y="129">Q15</text>
<text x="240.5" y="126.5">22</text>
<text x="32.7" y="135.6">GND</text>
<text x="118.1" y="136.6">R59</text>
<text x="147" y="132.8">100n</text>
<text x="183.9" y="134.1">100k</text>
<text x="87.4" y="138.2">GND</text>
<text x="98.8" y="138.2">GND</text>
<text x="118.2" y="139.2">2k2</text>
<text x="144.5" y="138.2">GND</text>
<text x="152.1" y="138.2">GND</text>
<text x="233.4" y="139.4">GND</text>
<text x="243.6" y="139.4">GND</text>
</g>
<g font-size="1.4" fill="#5b2379">
<text x="178.3" y="179.3">Need help? support.soldered.com</text>
<text x="212" y="179.3">Store: soldered.com</text>
<text x="264" y="179.3">Learn: blog.soldered.com</text>
</g>
</svg>
